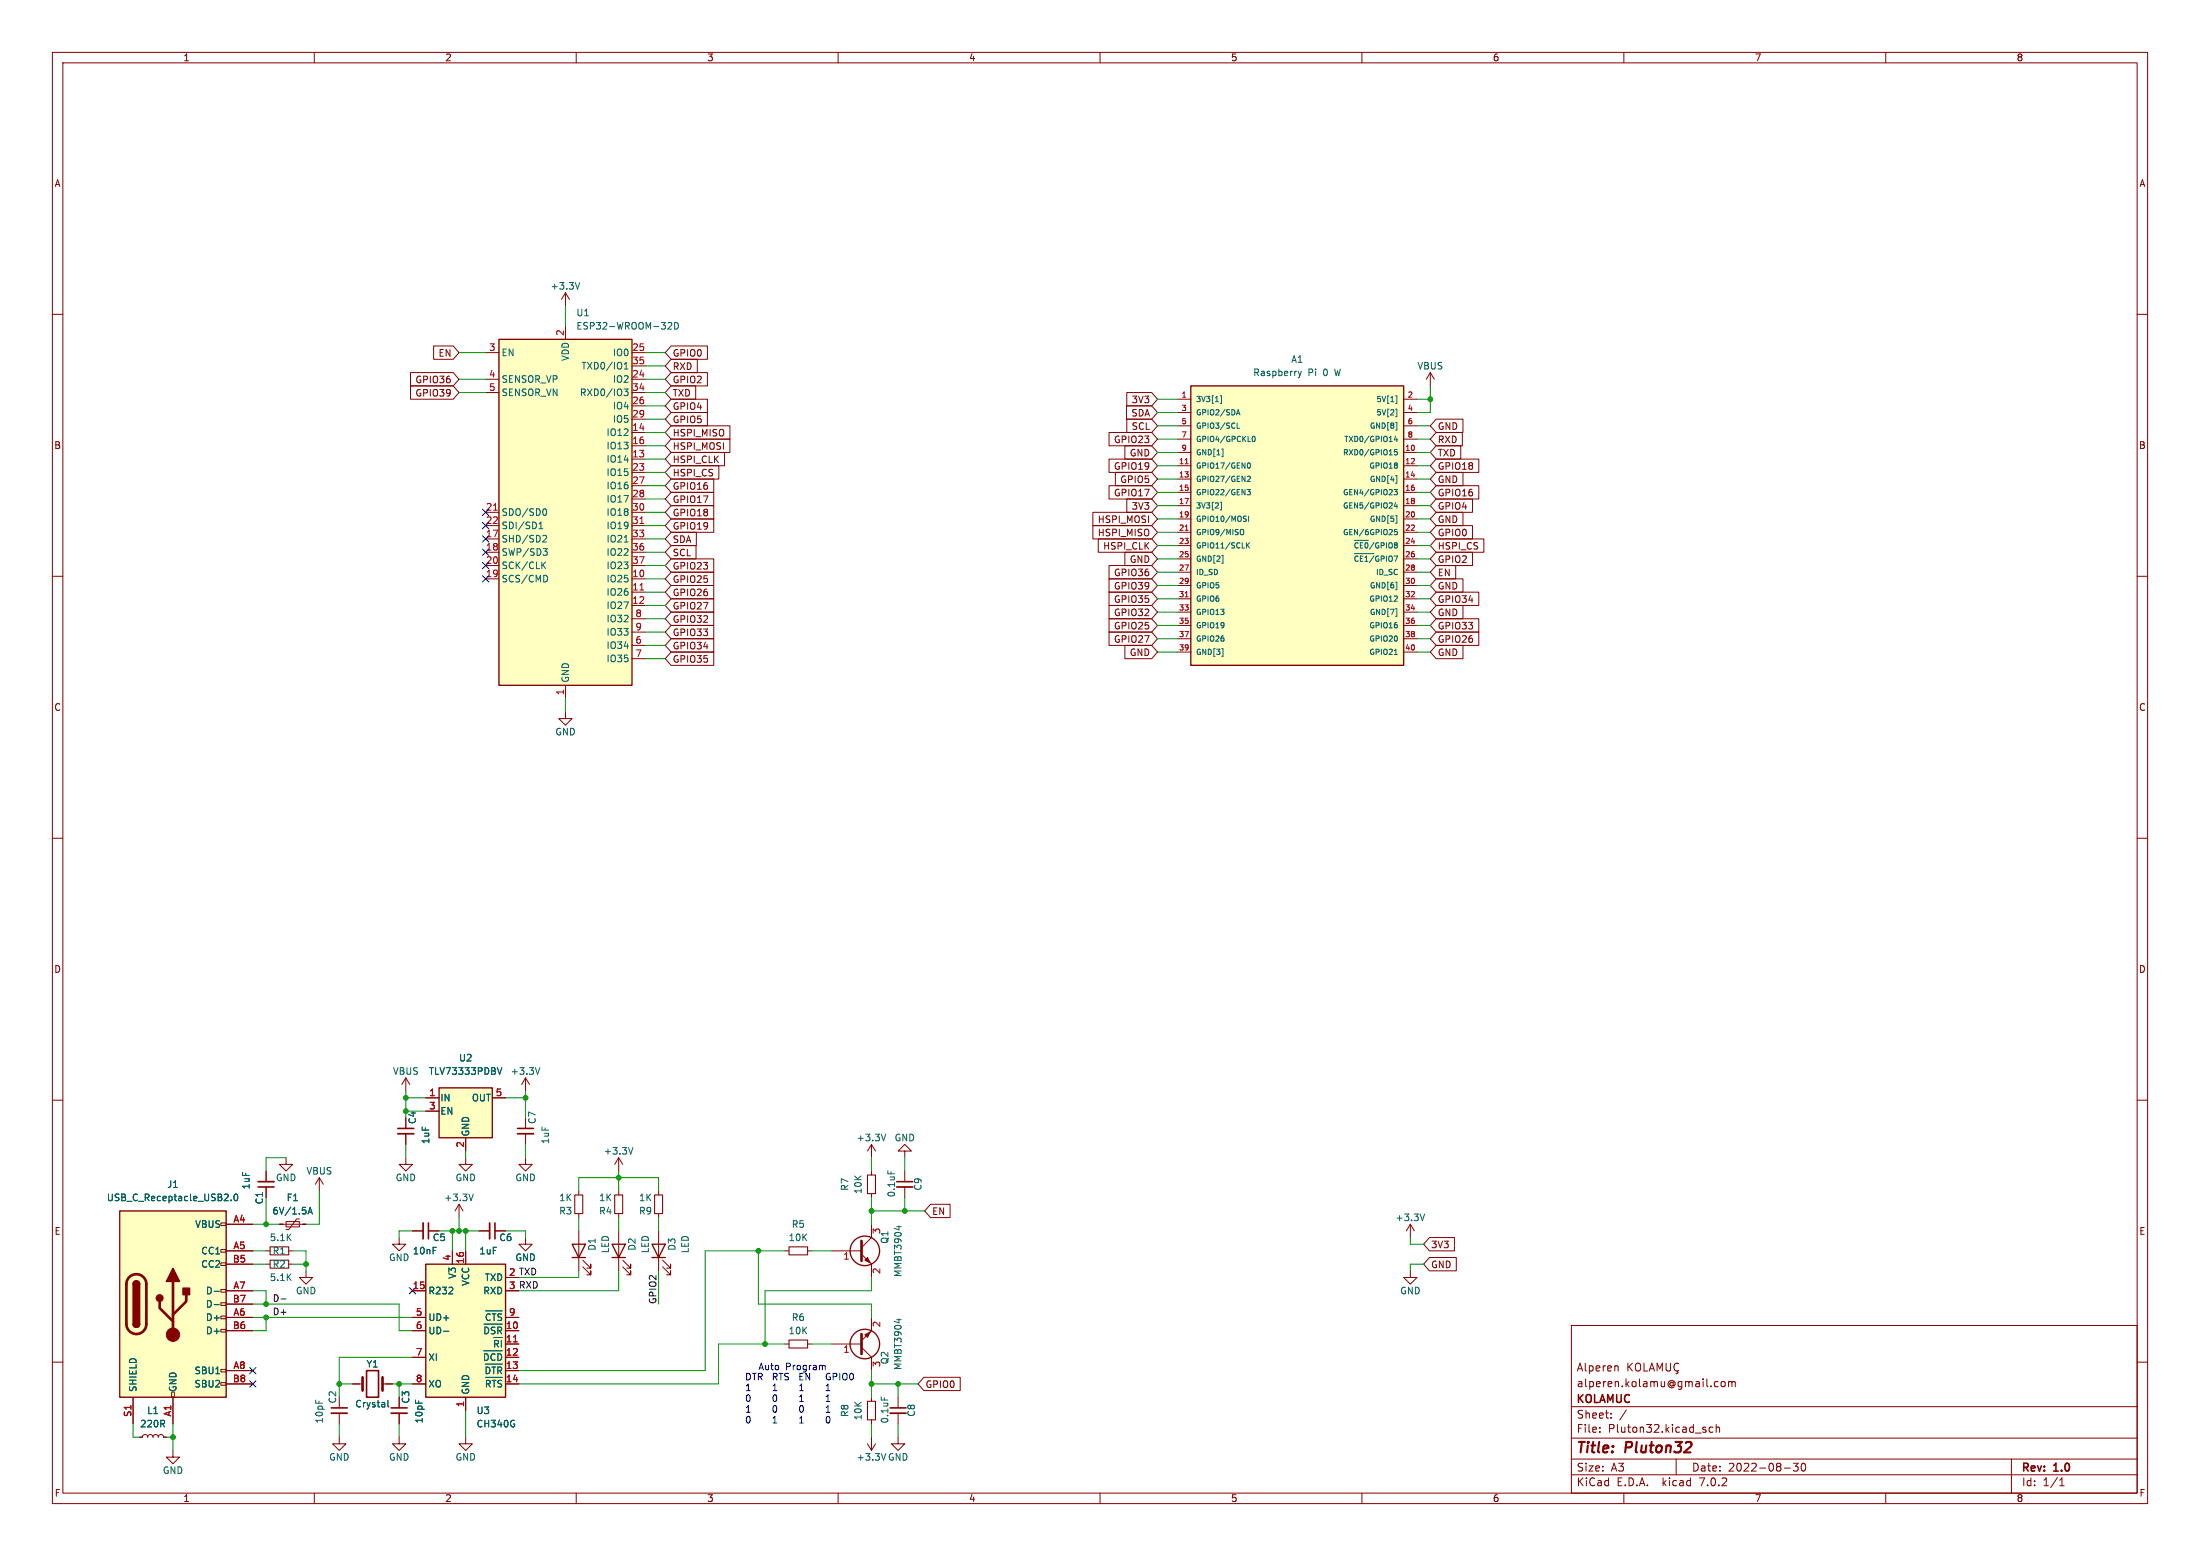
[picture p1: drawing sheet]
<svg xmlns="http://www.w3.org/2000/svg" width="420mm" height="297mm" viewBox="0 0 420 297" stroke-linecap="round" stroke-linejoin="round" font-family="sans-serif">
<g fill="none" stroke="#840000" stroke-width=".19">
<path d="M10 10h400v277h-400zM12 12h396v273h-396zM60 10v2M110 10v2M160 10v2M210 10v2M260 10v2M310 10v2M360 10v2M10 60h2M107.9 55.9l-.7 1.3M107.9 55.9v2.5"/>
<path d="M107.9 55.9l.8 1.3M408 60h2M78.4 71.1h8.1l1.1 1.3-1.1 1.3h-8.1zM78.4 73.7h8.1l1.1 1.2-1.1 1.3h-8.1zM82.8 66h3.7l1.1 1.3-1.1 1.3h-3.7zM92.7 72.4h2.5M92.7 67.3h2.5M92.7 74.9h2.5M107.9 62.2v2.6M120.6 72.4h2.6M120.6 67.3h2.6M120.6 77.5h2.6"/>
<path d="M120.6 74.9h2.6M120.6 69.9h2.6M128.1 73.7h4.7v2.5h-4.7l-1.1-1.3zM128.1 66h7v2.6h-7l-1.1-1.3zM128.1 71.1h7v2.6h-7l-1.1-1.3zM128.1 68.6h5v2.5h-5l-1.1-1.2zM128.1 76.2h7v2.5h-7l-1.1-1.2zM128.1 78.7h7v2.6h-7l-1.1-1.3zM215 77.5h4.9l1.1 1.2-1.1 1.3h-4.9zM215.1 74.9h4.8l1.1 1.3-1.1 1.3h-4.8zM224.8 76.2h2.5M224.8 78.7h2.5"/>
<path d="M268 76.2h2.5M268 78.7h2.5M273 71.1l-.7 1.3M273 71.1v2.6M273 71.1l.8 1.3M92.7 97.8h2.5M120.6 87.6h2.6M120.6 82.6h2.6M120.6 85.1h2.6M120.6 97.8h2.6M120.6 90.2h2.6M120.6 92.7h2.6"/>
<path d="M120.6 95.3h2.6M120.6 80h2.6M128.1 91.4h8.2v2.6h-8.2l-1.1-1.3zM128.1 94h8.2v2.5h-8.2l-1.1-1.2zM128.1 96.5h8.2v2.6h-8.2l-1.1-1.3zM128.1 86.4h10.2v2.5h-10.2l-1.1-1.3zM128.1 81.3h11.2v2.5h-11.2l-1.1-1.2zM128.1 83.8h11.2v2.6h-11.2l-1.1-1.3zM128.1 88.9h9.1v2.5h-9.1l-1.1-1.2zM128.1 99.1h8.2v2.5h-8.2l-1.1-1.3zM208.6 97.8h11.3l1.1 1.3-1.1 1.2h-11.3zM211.7 82.5h8.2l1.1 1.3-1.1 1.3h-8.2z"/>
<path d="M211.7 87.6h8.2l1.1 1.3-1.1 1.3h-8.2zM211.7 92.7h8.2l1.1 1.3-1.1 1.3h-8.2zM212.9 90.2h7l1.1 1.2-1.1 1.3h-7zM214.7 85.1h5.2l1.1 1.3-1.1 1.2h-5.2zM215.1 80h4.8l1.1 1.3-1.1 1.3h-4.8zM215.1 95.2h4.8l1.1 1.3-1.1 1.3h-4.8zM224.8 86.4h2.5M224.8 88.9h2.5M224.8 91.4h2.5M224.8 94h2.5M224.8 96.5h2.5M224.8 99.1h2.5"/>
<path d="M224.8 81.3h2.5M224.8 83.8h2.5M268 86.4h2.5M268 88.9h2.5M268 91.4h2.5M268 94h2.5M268 96.5h2.5M268 99.1h2.5M268 81.3h2.5M268 83.8h2.5M274.2 87.6h8.1v2.6h-8.1l-1.2-1.3zM274.2 90.2h5.1v2.5h-5.1l-1.2-1.3z"/>
<path d="M274.2 92.7h8.1v2.6h-8.1l-1.2-1.3zM274.2 97.8h5.1v2.5h-5.1l-1.2-1.2zM274.2 95.2h6.9v2.6h-6.9l-1.2-1.3zM274.2 85.1h4.7v2.5h-4.7l-1.2-1.2zM274.2 82.5h5v2.6h-5l-1.2-1.3zM274.2 80h5.1v2.6h-5.1l-1.2-1.3zM10 110h2M92.7 110.5h2.5M92.7 102.9h2.5M92.7 105.4h2.5M92.7 108h2.5M92.7 100.3h2.5"/>
<path d="M120.6 110.5h2.6M120.6 113h2.6M120.6 115.6h2.6M120.6 102.9h2.6M120.6 105.4h2.6M120.6 108h2.6M120.6 100.3h2.6M120.6 118.1h2.6M128.1 101.6h4.8v2.5h-4.8l-1.1-1.2zM128.1 116.8h8.2v2.6h-8.2l-1.1-1.3zM128.1 114.3h8.2v2.5h-8.2l-1.1-1.2zM128.1 104.1h4.8v2.6h-4.8l-1.1-1.3z"/>
<path d="M128.1 109.2h8.2v2.6h-8.2l-1.1-1.3zM128.1 106.7h8.2v2.5h-8.2l-1.1-1.2zM128.1 111.8h8.2v2.5h-8.2l-1.1-1.3zM128.1 119.4h8.2v2.5h-8.2l-1.1-1.2zM208.6 100.3h11.3l1.1 1.3-1.1 1.3h-11.3zM209.7 102.9h10.2l1.1 1.2-1.1 1.3h-10.2zM211.7 110.5h8.2l1.1 1.3-1.1 1.2h-8.2zM211.7 107.9h8.2l1.1 1.3-1.1 1.3h-8.2zM211.7 113h8.2l1.1 1.3-1.1 1.3h-8.2zM211.7 115.6h8.2l1.1 1.2-1.1 1.3h-8.2zM211.7 118.1h8.2l1.1 1.3-1.1 1.3h-8.2zM214.7 105.4h5.2l1.1 1.3-1.1 1.3h-5.2z"/>
<path d="M224.8 101.6h2.5M224.8 104.1h2.5M224.8 106.7h2.5M224.8 109.2h2.5M224.8 111.8h2.5M224.8 114.3h2.5M224.8 116.8h2.5M224.8 119.4h2.5M268 101.6h2.5M268 104.1h2.5M268 106.7h2.5M268 109.2h2.5"/>
<path d="M268 111.8h2.5M268 114.3h2.5M268 116.8h2.5M268 119.4h2.5M274.2 110.5h5.1v2.5h-5.1l-1.2-1.2zM274.2 115.6h5.1v2.5h-5.1l-1.2-1.3zM274.2 113h8.1v2.6h-8.1l-1.2-1.3zM274.2 118.1h8.1v2.6h-8.1l-1.2-1.3zM274.2 107.9h3.7v2.6h-3.7l-1.2-1.3zM274.2 105.4h6.9v2.6h-6.9l-1.2-1.3zM274.2 102.9h9.1v2.5h-9.1l-1.2-1.3zM274.2 100.3h6.9v2.6h-6.9l-1.2-1.3z"/>
<path d="M408 110h2M107.9 135.9v1.3h1.3l-1.3 1.2-1.2-1.2h1.2M107.9 130.8v2.6M120.6 123.2h2.6M120.6 125.7h2.6M120.6 120.7h2.6M128.1 124.5h8.2v2.5h-8.2l-1.1-1.3zM128.1 121.9h8.2v2.6h-8.2l-1.1-1.3zM211.7 120.6h8.2l1.1 1.3-1.1 1.3h-8.2zM214.7 123.2h5.2l1.1 1.3-1.1 1.2h-5.2zM224.8 121.9h2.5M224.8 124.5h2.5"/>
<path d="M268 121.9h2.5M268 124.5h2.5M274.2 120.6h8.1v2.6h-8.1l-1.2-1.3zM274.2 123.2h5.1v2.5h-5.1l-1.2-1.2zM10 160h2M408 160h2M10 210h2M77.5 205.7l-.8 1.3M77.5 205.7v2.6M77.5 213.4v2M77.5 216.4v2M77.5 205.7l.7 1.3"/>
<path d="M81.3 209.6h2.5M81.3 212.1h2.5M88.9 217.2v2.5M94 209.6h2.5M100.3 205.7v2.6M100.3 213.4v2M100.3 216.4v2M100.3 205.7l-.7 1.3M100.3 205.7l.8 1.3M166.4 218.4v2.6M166.4 218.4l-.8 1.3M166.4 218.4l.7 1.3"/>
<path d="M172.7 219.7h1.3l-1.3-1.3-1.3 1.3h1.3v1.3M408 210h2M42.2 238.5h1v.5h-1zM42.2 233.4h1v.5h-1zM43.2 238.8h5.1M43.2 233.7h5.1M50.8 238.8h.8M50.8 223.5v2.1M50.8 226.6v2M53.3 233.7h5.1M54.6 233.2h2.5v1h-2.5zM54.6 221v1.2h-1.3l1.3 1.3 1.3-1.3h-1.3"/>
<path d="M55.1 238.8h.8M57.1 232.7h-.5l-1.5 2h-.5M61 224.8l-.8 1.3M61 224.8v2.5M61 224.8l.7 1.3M76.2 236.2v1.3h-1.3l1.3 1.3 1.3-1.3h-1.3M77.5 221v1.2h-1.3l1.3 1.3 1.2-1.3h-1.2M78.7 234.9h2.1M81.8 234.9h2M86.4 238.8v2.5M87.6 229.9l-.7 1.2M87.6 229.9v2.5"/>
<path d="M87.6 229.9l.8 1.2M88.9 221v1.2h-1.3l1.3 1.3 1.3-1.3h-1.3M88.9 238.8v2.5M91.4 234.9h2.1M94.5 234.9h2M100.3 236.2v1.3h-1.2l1.2 1.3 1.3-1.3h-1.3M100.3 221v1.2h-1.2l1.2 1.3 1.3-1.3h-1.3M110.5 227.3v.8M110.5 231.6v.8M110.5 234.9v7.7M118.1 221v2.5M118.1 227.3v.8"/>
<path d="M118.1 231.6v.8M118.1 234.9v7.7M118.1 221l-.8 1.2M118.1 221l.8 1.2M125.7 227.3v.8M125.7 231.6v.8M125.7 234.9v7.7M149.9 238.8h.7M154.2 238.8h.7M158.7 238.8h5.8M164.5 239.4l1.9 1.9v2.5M166.4 223.5v.8"/>
<path d="M166.4 227.8v.8M166.4 233.7v2.5l-1.9 1.9M172.7 223.5v2.1M172.7 226.6v2M177.6 229.9h3.8v2.5h-3.8l-1.1-1.3zM269.2 233.7l-.7 1.2M269.2 233.7v2.5M269.2 233.7l.8 1.2M272.9 236.2h4.8v2.6h-4.8l-1.1-1.3zM10 260h2M42.2 253.7h1v.6h-1zM42.2 251.2h1v.5h-1z"/>
<path d="M42.2 248.7h1v.5h-1zM42.2 246.1h1v.5h-1zM42.2 241h1v.6h-1zM43.2 254h5.1M43.2 246.4h5.1M43.2 251.5h5.1M43.2 241.3h5.1M43.2 248.9h5.1M50.8 241.3h.8M55.1 241.3h.8M58.4 242.6v1.2h-1.3l1.3 1.3 1.3-1.3h-1.3M78.7 254h2.6"/>
<path d="M78.7 259.1h2.6M78.7 246.4h2.6M78.7 251.5h2.6M96.5 254h2.6M96.5 256.5h2.6M96.5 259.1h2.6M96.5 246.4h2.6M96.5 243.8h2.6M96.5 251.5h2.6M111.3 241.8l1.5 1.5v-.7v.7h-.8M111.3 240.5l1.5 1.6v-.8v.8h-.8M118.9 241.8l1.5 1.5v-.7v.7h-.8"/>
<path d="M118.9 240.5l1.5 1.6v-.8v.8h-.8M126.5 241.8l1.5 1.5v-.7v.7h-.7M126.5 240.5l1.5 1.6v-.8v.8h-.7M149.9 256.5h.7M154.2 256.5h.7M158.7 256.5h5.8M164.5 257.2l1.9 1.9v2.5M166.4 251.5v2.5l-1.9 1.9M269.2 242.6v1.2h1.3l-1.3 1.3-1.2-1.3h1.2M272.9 240h5.1v2.6h-5.1l-1.1-1.3zM300 253h108v32h-108zM408 260h2"/>
<path d="M25.4 266.7v5.1M26.7 274.3h.5l.1-.3 .4-.2 .4 .2 .1 .3 .1-.3 .4-.2 .4 .2 .1 .3 .2-.3 .3-.2 .4 .2 .1 .3 .2-.3 .3-.2 .4 .2 .1 .3h.5M32.8 265.7h.5v1h-.5zM33 276.9v1.2h-1.3l1.3 1.3 1.3-1.3h-1.3M33 266.7v5.1M42.2 263.9h1v.5h-1zM42.2 261.4h1v.5h-1zM43.2 261.6h5.1M43.2 264.2h5.1M64.8 274.3v1.3h-1.3l1.3 1.3 1.2-1.3h-1.2M64.8 266.7v2M64.8 269.7v2.1"/>
<path d="M67.3 264.2h1.9M73 264.2h1.9M76.2 274.3v1.3h-1.3l1.3 1.3 1.3-1.3h-1.3M76.2 266.7v2M76.2 269.7v2.1M78.7 264.2h2.6M88.9 274.3v1.3h-1.3l1.3 1.3 1.3-1.3h-1.3M88.9 266.7v2.5M96.5 261.6h2.6M96.5 264.2h2.6M165.6 275.6l.8 1.3M166.4 266.7v.8"/>
<path d="M166.4 271v.8M166.4 274.3v2.6M167.1 275.6l-.7 1.3M171.4 274.3v1.3h1.3l-1.3 1.3-1.2-1.3h1.2M171.4 266.7v2M171.4 269.7v2.1M176.4 262.9h6.9v2.5h-6.9l-1.1-1.2zM300 278.5h108M300 274.5h108M300 268.5h108M305.4 273.3v.1M305.4 272.5v.1"/>
<path d="M307.6 270.6v.1M307.6 269.8v.1M308.7 260.7l.2 .2v.8M310.5 269.1l-1.3 2M310.8 260.2v1.5M311 260.8l.6 .9M311.6 260.2l-.8 .9M312.4 260.3a.5 .5 0 0 1 .5-.1 .5 .5 0 0 1 .3 .5v.5a.5 .5 0 0 1-.5 .5 .5 .5 0 0 1-.5-.5v-.5zM313.8 260.2v1.5h.8M314.8 261.7l.5-1.5 .5 1.5M315 261.3h.7M316.3 261.7v-1.5l.5 1.1 .5-1.1v1.5"/>
<path d="M318.1 260.2v1.2l.2 .3h.3l.3-.3v-1.2M320 278.5v3M320.1 261.8l.2 .2v.1l-.4 .1M320.5 260.3a.6 .6 0 0 0-.8 0 .6 .6 0 0 0-.1 .8 .56 .56 0 0 0 .3 .5 .56 .56 0 0 0 .6 0M327 272.5l-.4-.1-.3 .3 .1 .6h.6M327.4 264.6h.6M327.4 263.8h.6M327.6 272.5l.2-.1 .4 .1 .1 .9M327.6 271.9v1.5M328.6 263.8l.2-.1 .5 .1v.6l-.1 .2-.4 .1-.2-.1zM330 263.8l.4-.1 .2 .2M330 263.7v1"/>
<path d="M330.6 263.9l.2-.2 .4 .1 .1 .9M330.6 263.9v.8M342.3 279.3h1l-.5 .6 .4 .1v.7l-.2 .1-.7-.1M344.1 279.4l.1-.1a.8 .8 0 0 1 .5 .7 .8 .8 0 0 1-.5 .8 1 1 0 0 1-.1-1.4zM384 278.5v6.5M60 285v2M110 285v2M160 285v2M210 285v2M260 285v2M300 281.5h108M310 285v2"/>
<path d="M340.6 280.2h1.2M360 285v2M393.2 283.6h.9M393.2 282.5l.4-.4v1.5"/>
</g>
<g fill="#ffffc2" stroke="#ffffc2" stroke-width=".19">
<path d="M81.3 241.3h15.2v25.4h-15.2z"/>
<path d="M83.8 207.6h10.2v9.6h-10.2z"/>
<path d="M227.3 73.7h40.7v53.3h-40.7z"/>
<path d="M95.2 64.8h25.4v66h-25.4z"/>
<path d="M22.9 231.1h20.3v35.6h-20.3z"/>
</g>
<g fill="none" stroke="#840000" stroke-width=".25">
<path d="M95.2 64.8h25.4v66h-25.4zM227.3 73.7h40.7v53.3h-40.7zM83.8 207.6h10.2v9.6h-10.2zM22.9 231.1h20.3v35.6h-20.3zM109.2 237.5h2.6l-1.3 2.5zM116.8 237.5h2.6l-1.3 2.5zM124.5 237.5h2.5l-1.3 2.5zM25.4 252.7a.64 .64 0 0 0 .6 .7 .64 .64 0 0 0 .7-.7M25.4 245.1a.64 .64 0 0 1 .6-.6 .64 .64 0 0 1 .7 .6M81.3 241.3h15.2v25.4h-15.2zM109.2 240h2.6M116.8 240h2.6"/>
<path d="M124.5 240h2.5"/>
<circle cx="165.1" cy="238.8" r="2.82"/>
<circle cx="165.1" cy="256.5" r="2.82"/>
</g>
<g fill="none" stroke="#006464" stroke-width=".19">
<path d="M110.7 53.9l-.5 1.3M119.1 74.2h.8l-.4 .5 .3 .2v.5l-.1 .1h-.5M119.2 70.4h.7M119.2 69.5l.3-.3v1.2M127.6 61.6l.4-.1 .2 .4-.7 .9h.7M128.8 61.5a.64 .64 0 0 1 .7 .7 .64 .64 0 0 1-.7 .6zM232.9 75.6h.3v1.4h-.3M236.1 78.9h.5M236.4 78.2l.3 1M247.8 70.9l.3 .8M248.1 71.7l-.3 .4M248.4 70.9l-.3 .8"/>
<path d="M266.4 75.6h.3v1.4h-.3M266.4 78.1h.3v1.4h-.3M104 97.1a.79 .79 0 0 1 0 1.3M232.9 95.9h.3v1.4h-.3M233.2 85.7h.3v1.5h-.3M236.2 81.7h.5M237.8 98.5l.1 .1M237.8 99.1l.1 .1-.1 .3M238.1 93.4h.6l-.3 .4 .3 .1v.5h-.6M238.1 88.7l.3-.3a.54 .54 0 0 1 .3 .5 .54 .54 0 0 1-.3 .5l-.3-.4M238.1 91l.4-.1 .2 .3-.6 .7h.6M238.4 98.5v1"/>
<path d="M239.1 83.5l.2-.2a.54 .54 0 0 1 .3 .5 .54 .54 0 0 1-.3 .5l-.2-.2M266.1 93.4h.7l-.4 .4 .3 .1v.5h-.1h-.5M266.4 90.8h.3v1.4h-.3M266.4 80.6h.3v1.5h-.3M266.4 98.4h.3v1.5h-.3M266.4 95.9l-.2 .8h.6M266.4 83.2l-.2 .8h.6M266.7 83.6v.7M266.7 96.3v.7M266.7 85.8h-.5v.5l.5-.1v.5l-.1 .1-.4-.1M102.9 100.9h.7M102.9 100l.4-.4v1.3"/>
<path d="M103.6 107.8l.6 .7M103.7 104.7h.8l-.5 .5M103.8 102.2h.4l.1 .4-.7 .9h.7M104.2 107.3l-.8 .7M104.2 105.2l.3 .3v.3l-.3 .2M104.4 110l.1 .4-.1 .5M119.2 103.5h.7M233.2 106h.3v1.5h-.3M237 101.1h.3l.1 .3v.5l-.4 .2M238.1 104l.5 .6M238.6 103.6l-.6 .6M258.5 103.1h2.7"/>
<path d="M258.5 105.7h3.8M259.3 103.7l-.3-.1-.3 .2M259.3 106.2l-.3-.1-.3 .3M260.2 103.6h-.5v1M260.2 106.1h-.5v1M260.6 104l.2-.4 .3 .1v.3M260.7 106.4l.2-.3v1M262.3 103.5l-.9 1.4M262.3 106.1l-.9 1.3M263.2 103.6h-.4l-.2 .2M263.2 106.2h-.4l-.2 .2M264.2 103.9l-.1-.3h-.4v1"/>
<path d="M264.2 106.5l-.1-.3-.4-.1v1M264.7 103.6v1M264.7 106.1v1M265.1 103.9l.3-.3h.2l.2 .3M265.1 106.5l.3-.4 .2 .1 .2 .3M266.1 106.1h.7l-.4 1M266.2 103.8l.2-.2h.3l.1 .2M266.4 111.1h.3v1.5h-.3M266.4 116.2h.3v1.4h-.3M266.7 101.1h-.5v.4h.5v.5l-.1 .1-.4-.1M233.2 123.8h.3v1.5h-.3M266.2 124.9h.6"/>
<path d="M95.8 203.8l-.4 1.3M103.1 203.8l-.5 1.3M120.8 219l-.4 1.3M169.1 216.5l-.4 1.3M44.1 229.1v.1M44.8 228l.2-.1a.68 .68 0 0 1 .4 .7 .68 .68 0 0 1-.4 .6l-.3-.5zM58.8 231.7l.4-1.2 .4 1.2M58.9 231.4h.6M90.4 227.9l-.5 1.3M169.5 223.4v.7M171.6 234v.8M272 231.7l-.5 1.3"/>
<path d="M40.9 246.5h1M40.9 249h1M84.7 254.1h1M92.3 257.8h3.6M92.4 252.7h3.5M92.6 253.3v1.3M92.7 250.2h3.2M93.2 258.7l-.2-.2-.5-.1v1.3M93.6 250.9l-.4-.1-.3 .3M94 250.8h.7M94.3 250.8v1.2M94.4 255.9v1.2"/>
<path d="M95 253.3v1.3M95 258.4v1.3M95.7 255.9v1.2M95.8 250.8h-.5l-.3 .2M171.6 251.7v.8M41.2 262.2h.7M74.1 267.3v1.1l.1 .2M92.6 260.4h3.3M92.7 262.9h3.2M92.8 260.9v1.3M92.9 263.5v1.2M94.3 260.9v1.3"/>
<path d="M94.3 263.5v1.2M95 260.9v1.3M168.2 266.6v.6M169.1 277.4l-.4 1.3"/>
</g>
<path d="M94.2 97.4h.7M122.2 99.9h.7M226.3 88.5h.5M122.2 112.6h.7M226.3 101.2h.5M226.3 113.9h.5M98 256.1h.8" fill="none" stroke="#a90000" stroke-width=".19"/>
<path d="M75.9 216.4h3.1M98.8 216.4h3.1M49.3 225.6h3M80.8 233.4v3.1M93.5 233.4v3.1M171.2 226.6h3M63.2 269.7h3.1M74.7 269.7h3M169.9 269.7h3.1" fill="none" stroke="#840000" stroke-width=".33"/>
<path d="M75.9 215.4h3.1M98.8 215.4h3.1M49.3 226.6h3M81.8 233.4v3.1M94.5 233.4v3.1M171.2 225.6h3M63.2 268.7h3.1M70 261.6h2.3v5.1h-2.3zM74.7 268.7h3M169.9 268.7h3.1" fill="none" stroke="#840000" stroke-width=".3"/>
<path d="M51.6 238h3.5v1.5h-3.5zM109.7 228.1h1.6v3.5h-1.6zM117.3 228.1h1.6v3.5h-1.6zM125 228.1h1.5v3.5h-1.5zM150.6 238h3.6v1.5h-3.6zM165.6 224.3h1.5v3.5h-1.5zM51.6 240.5h3.5v1.6h-3.5zM150.6 255.8h3.6v1.5h-3.6zM165.6 267.5h1.5v3.5h-1.5z" fill="none" stroke="#840000" stroke-width=".2"/>
<path d="M164.5 236.9v3.8M24.7 243.8a1.91 1.91 0 0 1 2.1-.4 1.91 1.91 0 0 1 1.1 1.7v7.6a1.91 1.91 0 0 1-1.9 1.9 1.91 1.91 0 0 1-1.9-1.9v-7.8l.2-.6zM30.5 248.4v1.3l2.5 2.5M33 244.6v10.2M35.6 247.1v1.3l-2.6 2.6M164.5 254.6v3.8M69.2 262.9v2.5M73 262.9v2.5" fill="none" stroke="#840000" stroke-width=".51"/>
<g fill="#840000" stroke="#840000" stroke-width=".19">
<path d="M165.1 254.8l1-.5-.5 1z"/>
<path d="M165.1 240.5l.5-.5 .5 1z"/>
<circle cx="33" cy="254.8" r="1.27"/>
</g>
<g fill="#840000" stroke="#840000" stroke-width=".25">
<path d="M25.4 252.7h1.3a.64 .64 0 0 1-.7 .7 .64 .64 0 0 1-.6-.7z"/>
<path d="M25.4 245.1h1.3v7.6h-1.3z"/>
<path d="M25.6 244.7a.64 .64 0 0 1 .7-.2 .64 .64 0 0 1 .4 .6h-1.3z"/>
<path d="M33 242.1l1.3 2.5h-2.6z"/>
<path d="M34.9 245.9h1.3v1.2h-1.3z"/>
<circle cx="30.5" cy="247.8" r=".63"/>
</g>
<path d="M53.6 247.9h1" fill="none" stroke="#0f0f0f" stroke-width=".19"/>
<path d="M157.2 260.6l.3 .2v.7" fill="none" stroke="#0000c2" stroke-width=".19"/>
<g fill="none" stroke="#009600" stroke-width=".19">
<path d="M107.9 58.4v3.8M87.6 67.3h5.1M87.6 72.4h5.1M87.6 74.9h5.1M123.2 67.3h3.8M123.2 72.4h3.8M123.2 69.9h3.8M123.2 74.9h3.8M123.2 77.5h3.8M221 76.2h3.8M221 78.7h3.8M270.5 76.2h2.5"/>
<path d="M273 73.7v5h-2.5M123.2 90.2h3.8M123.2 97.8h3.8M123.2 82.6h3.8M123.2 80h3.8M123.2 85.1h3.8M123.2 87.6h3.8M123.2 95.3h3.8M123.2 92.7h3.8M221 96.5h3.8M221 99.1h3.8M221 86.4h3.8"/>
<path d="M221 94h3.8M221 91.4h3.8M221 88.9h3.8M221 81.3h3.8M221 83.8h3.8M270.5 96.5h2.5M270.5 99.1h2.5M270.5 86.4h2.5M270.5 94h2.5M270.5 91.4h2.5M270.5 88.9h2.5M270.5 81.3h2.5"/>
<path d="M270.5 83.8h2.5M123.2 115.6h3.8M123.2 108h3.8M123.2 100.3h3.8M123.2 102.9h3.8M123.2 118.1h3.8M123.2 113h3.8M123.2 110.5h3.8M123.2 105.4h3.8M221 116.8h3.8M221 119.4h3.8M221 111.8h3.8"/>
<path d="M221 114.3h3.8M221 109.2h3.8M221 106.7h3.8M221 104.1h3.8M221 101.6h3.8M270.5 116.8h2.5M270.5 119.4h2.5M270.5 111.8h2.5M270.5 114.3h2.5M270.5 109.2h2.5M270.5 106.7h2.5M270.5 104.1h2.5"/>
<path d="M270.5 101.6h2.5M107.9 133.4v2.5M123.2 125.7h3.8M123.2 123.2h3.8M123.2 120.7h3.8M221 124.5h3.8M221 121.9h3.8M270.5 124.5h2.5M270.5 121.9h2.5M77.5 208.3v5.1M77.5 218.4v2.6M77.5 209.6h3.8"/>
<path d="M77.5 212.1h3.8M88.9 219.7v1.3M96.5 209.6h3.8M100.3 208.3v5.1M100.3 218.4v2.6M48.3 238.8h2.5M48.3 233.7h5M50.8 228.6v5.1M54.6 221h-3.8v2.5M55.9 238.8h2.5v3.8M61 227.3v6.4h-2.6M78.7 234.9h-2.5v1.3"/>
<path d="M83.8 234.9h7.6M86.4 234.9v3.9M87.6 232.4v2.5M88.9 234.9v3.9M96.5 234.9h3.8v1.3M110.5 227.3v-2.5h15.2v2.5M110.5 232.4v2.5M118.1 223.5v3.8M118.1 232.4v2.5M125.7 232.4v2.5M144.8 238.8v10.1h21.6v2.6M149.9 238.8h-15.3v22.8h-35.5"/>
<path d="M154.9 238.8h3.8M166.4 221v2.5M166.4 228.6v5.1M166.4 231.1h10.1M172.7 221v2.5M172.7 228.6v2.5M269.2 236.2v1.3h2.6M48.3 246.4h2.5v2.5M48.3 248.9h27.9v5.1h2.5M48.3 251.5h30.4M48.3 241.3h2.5M50.8 251.5v2.5h-2.5"/>
<path d="M55.9 241.3h2.5M78.7 259.1h-13.9v7.6M110.5 242.6v1.2h-11.4M118.1 242.6v3.8h-19M125.7 242.6v6.3M149.9 256.5h-12.7v7.7h-38.1M154.9 256.5h3.8M166.4 243.8v2.6h-20.4v10.1M271.8 241.3h-2.6v1.3M25.4 271.8v2.5h1.3M31.7 274.3h1.3M33 271.8v5.1"/>
<path d="M64.8 264.2h2.5M64.8 271.8v2.5M74.9 264.2h3.8M76.2 264.2v2.5M76.2 271.8v2.5M88.9 269.2v5.1M166.4 261.6v5.1M166.4 271.8v2.5M166.4 264.2h8.9M171.4 264.2v2.5M171.4 271.8v2.5"/>
</g>
<g fill="none" stroke="#000084" stroke-width=".19">
<path d="M92.1 97.2l1.2 1.2M92.1 99.7l1.2 1.2M93.3 97.2l-1.2 1.2M93.3 99.7l-1.2 1.2M92.1 102.3l1.2 1.2M92.1 104.8l1.2 1.2M92.1 107.3l1.2 1.3M92.1 109.9l1.2 1.2M93.3 102.3l-1.2 1.2M93.3 104.8l-1.2 1.2M93.3 107.3l-1.2 1.3M93.3 109.9l-1.2 1.2"/>
<path d="M78.1 245.8l1.2 1.2M79.3 245.8l-1.2 1.2M47.7 261l1.2 1.2M47.7 263.6l1.2 1.2M48.9 261l-1.2 1.2M48.9 263.6l-1.2 1.2"/>
</g>
<g fill="#009600" stroke="#009600" stroke-width=".19">
<circle cx="166.4" cy="264.2" r=".46"/>
<circle cx="171.4" cy="264.2" r=".46"/>
<circle cx="166.4" cy="231.1" r=".46"/>
<circle cx="50.8" cy="251.5" r=".46"/>
<circle cx="50.8" cy="248.9" r=".46"/>
<circle cx="76.2" cy="264.2" r=".46"/>
<circle cx="33" cy="274.3" r=".46"/>
<circle cx="64.8" cy="264.2" r=".46"/>
<circle cx="88.9" cy="234.9" r=".46"/>
<circle cx="77.5" cy="209.6" r=".46"/>
<circle cx="77.5" cy="212.1" r=".46"/>
<circle cx="100.3" cy="209.6" r=".46"/>
<circle cx="87.6" cy="234.9" r=".46"/>
<circle cx="86.4" cy="234.9" r=".46"/>
<circle cx="50.8" cy="233.7" r=".46"/>
<circle cx="58.4" cy="241.3" r=".46"/>
<circle cx="118.1" cy="224.8" r=".46"/>
<circle cx="146" cy="256.5" r=".46"/>
<circle cx="144.8" cy="238.8" r=".46"/>
<circle cx="172.7" cy="231.1" r=".46"/>
<circle cx="273" cy="76.2" r=".46"/>
</g>
<g font-size="2.8" fill="#840000">
<text x="301" y="277.8">Title:</text>
<text x="310.4" y="277.8">Pluton32</text>
</g>
<g font-size="2.1" fill="#840000">
<text x="301" y="261.9">Alperen</text>
<text x="301" y="268.1">KOLAMUC</text>
<text x="301" y="264.9">alperen.kolamu@gmail.com</text>
<text x="301" y="273.6">File:</text>
<text x="301" y="270.9">Sheet:</text>
<text x="307" y="273.6">Pluton32.kicad_sch</text>
<text x="301" y="281">Size:</text>
<text x="307.6" y="281">A3</text>
<text x="323" y="281">Date:</text>
<text x="329.9" y="281">2022-08-30</text>
<text x="386" y="281.2">Rev:</text>
<text x="392.2" y="281.2">1.0</text>
<text x="301" y="283.8">KiCad</text>
<text x="308.6" y="283.8">E.D.A.</text>
<text x="317.4" y="283.8">kicad</text>
<text x="324.5" y="283.8">7.0.2</text>
<text x="386" y="283.8">Id:</text>
<text x="390" y="283.8">1/1</text>
</g>
<g font-size="1.8" fill="#840000">
<text x="35" y="11.8">1</text>
<text x="85" y="11.8">2</text>
<text x="135" y="11.8">3</text>
<text x="185" y="11.8">4</text>
<text x="235" y="11.8">5</text>
<text x="285" y="11.8">6</text>
<text x="335" y="11.8">7</text>
<text x="385" y="11.8">8</text>
<text x="10.4" y="35.8">A</text>
<text x="408.4" y="35.8">A</text>
<text x="83.6" y="68.2">EN</text>
<text x="128.4" y="68.2">GPIO0</text>
<text x="128.4" y="70.8">RXD</text>
<text x="79.2" y="73.3">GPIO36</text>
<text x="79.2" y="75.8">GPIO39</text>
<text x="128.4" y="75.8">TXD</text>
<text x="128.4" y="73.3">GPIO2</text>
<text x="215.9" y="77.1">3V3</text>
<text x="128.4" y="78.4">GPIO4</text>
<text x="128.4" y="83.5">HSPI_MISO</text>
<text x="128.4" y="80.9">GPIO5</text>
<text x="215.9" y="79.7">SDA</text>
<text x="215.9" y="82.2">SCL</text>
<text x="274.5" y="82.2">GND</text>
<text x="10.3" y="85.8">B</text>
<text x="128.4" y="88.5">HSPI_CLK</text>
<text x="128.4" y="86">HSPI_MOSI</text>
<text x="212.5" y="84.7">GPIO23</text>
<text x="212.5" y="89.8">GPIO19</text>
<text x="215.6" y="87.3">GND</text>
<text x="274.5" y="89.8">GPIO18</text>
<text x="274.5" y="87.3">TXD</text>
<text x="274.5" y="84.7">RXD</text>
<text x="408.3" y="85.8">B</text>
<text x="128.4" y="93.6">GPIO16</text>
<text x="128.4" y="91.1">HSPI_CS</text>
<text x="212.5" y="94.9">GPIO17</text>
<text x="213.7" y="92.4">GPIO5</text>
<text x="274.5" y="92.4">GND</text>
<text x="274.5" y="94.9">GPIO16</text>
<text x="128.4" y="96.2">GPIO17</text>
<text x="128.4" y="98.7">GPIO18</text>
<text x="128.4" y="101.2">GPIO19</text>
<text x="209.4" y="100">HSPI_MOSI</text>
<text x="215.9" y="97.4">3V3</text>
<text x="274.5" y="100">GND</text>
<text x="274.5" y="97.4">GPIO4</text>
<text x="128.4" y="103.8">SDA</text>
<text x="128.4" y="106.3">SCL</text>
<text x="209.4" y="102.5">HSPI_MISO</text>
<text x="210.5" y="105.1">HSPI_CLK</text>
<text x="215.6" y="107.6">GND</text>
<text x="274.5" y="107.6">GPIO2</text>
<text x="274.5" y="105.1">HSPI_CS</text>
<text x="274.5" y="102.5">GPIO0</text>
<text x="128.4" y="111.4">GPIO25</text>
<text x="128.4" y="108.9">GPIO23</text>
<text x="128.4" y="113.9">GPIO26</text>
<text x="212.5" y="112.7">GPIO39</text>
<text x="212.5" y="110.1">GPIO36</text>
<text x="274.5" y="112.7">GND</text>
<text x="274.5" y="110.1">EN</text>
<text x="128.4" y="119">GPIO32</text>
<text x="128.4" y="116.5">GPIO27</text>
<text x="212.5" y="115.2">GPIO35</text>
<text x="212.5" y="117.8">GPIO32</text>
<text x="274.5" y="117.8">GND</text>
<text x="274.5" y="115.2">GPIO34</text>
<text x="128.4" y="124.1">GPIO34</text>
<text x="128.4" y="121.6">GPIO33</text>
<text x="212.5" y="122.8">GPIO27</text>
<text x="212.5" y="120.3">GPIO25</text>
<text x="215.6" y="125.4">GND</text>
<text x="274.5" y="120.3">GPIO33</text>
<text x="274.5" y="122.8">GPIO26</text>
<text x="274.5" y="125.4">GND</text>
<text x="128.4" y="126.6">GPIO35</text>
<text x="10.3" y="135.8">C</text>
<text x="408.3" y="135.8">C</text>
<text x="10.3" y="185.8">D</text>
<text x="408.3" y="185.8">D</text>
<text x="178" y="232.1">EN</text>
<text x="10.4" y="235.8">E</text>
<text x="273.2" y="238.4">3V3</text>
<text x="408.3" y="235.8">E</text>
<text x="273.2" y="242.2">GND</text>
<text x="176.7" y="265.1">GPIO0</text>
<text x="10.4" y="285.8">F</text>
<text x="35" y="286.8">1</text>
<text x="85" y="286.8">2</text>
<text x="135" y="286.8">3</text>
<text x="185" y="286.8">4</text>
<text x="235" y="286.8">5</text>
<text x="285" y="286.8">6</text>
<text x="335" y="286.8">7</text>
<text x="385" y="286.8">8</text>
<text x="408.4" y="285.8">F</text>
</g>
<g font-size="1.8" fill="#006464">
<text x="105" y="55.4">+3.3V</text>
<text x="110" y="63.1">ESP32-WROOM-32D</text>
<text x="110" y="60.5">U1</text>
<text x="95.8" y="68.1">EN</text>
<text x="108.8" y="69" transform="rotate(-90 108.8 69)">VDD</text>
<text x="110.9" y="70.7">TXD0/IO1</text>
<text x="116.9" y="68.1">IO0</text>
<text x="239.2" y="71.9">Raspberry</text>
<text x="246.4" y="69.4">A1</text>
<text x="249.6" y="71.9">Pi</text>
<text x="252.6" y="71.9">0</text>
<text x="254.9" y="71.9">W</text>
<text x="270.5" y="70.7">VBUS</text>
<text x="95.8" y="73.2">SENSOR_VP</text>
<text x="95.8" y="75.8">SENSOR_VN</text>
<text x="110.6" y="75.8">RXD0/IO3</text>
<text x="116.9" y="73.2">IO2</text>
<text x="115.7" y="83.4">IO12</text>
<text x="116.9" y="78.3">IO4</text>
<text x="116.9" y="80.8">IO5</text>
<text x="115.7" y="88.5">IO14</text>
<text x="115.7" y="85.9">IO13</text>
<text x="115.7" y="91">IO15</text>
<text x="115.7" y="93.5">IO16</text>
<text x="95.8" y="98.6">SDO/SD0</text>
<text x="95.8" y="101.2">SDI/SD1</text>
<text x="115.7" y="96.1">IO17</text>
<text x="115.7" y="98.6">IO18</text>
<text x="115.7" y="101.2">IO19</text>
<text x="95.8" y="103.7">SHD/SD2</text>
<text x="95.8" y="106.2">SWP/SD3</text>
<text x="115.7" y="103.7">IO21</text>
<text x="115.7" y="106.2">IO22</text>
<text x="95.8" y="111.3">SCS/CMD</text>
<text x="95.8" y="108.8">SCK/CLK</text>
<text x="115.7" y="111.3">IO25</text>
<text x="115.7" y="113.9">IO26</text>
<text x="115.7" y="108.8">IO23</text>
<text x="115.7" y="116.4">IO27</text>
<text x="115.7" y="118.9">IO32</text>
<text x="115.7" y="124">IO34</text>
<text x="115.7" y="121.5">IO33</text>
<text x="108.8" y="130.3" transform="rotate(-90 108.8 130.3)">GND</text>
<text x="115.7" y="126.6">IO35</text>
<text x="106" y="140.5">GND</text>
<text x="87.6" y="202.8">U2</text>
<text x="75" y="205.3">VBUS</text>
<text x="81.8" y="205.3">TLV73333PDBV</text>
<text x="97.4" y="205.3">+3.3V</text>
<text x="79.6" y="214.6" transform="rotate(-90 79.6 214.6)">C4</text>
<text x="84.1" y="210.4">IN</text>
<text x="84.1" y="212.9">EN</text>
<text x="90" y="210.4">OUT</text>
<text x="102.4" y="214.6" transform="rotate(-90 102.4 214.6)">C7</text>
<text x="82.1" y="218.4" transform="rotate(-90 82.1 218.4)">1uF</text>
<text x="89.7" y="216.9" transform="rotate(-90 89.7 216.9)">GND</text>
<text x="105" y="218.4" transform="rotate(-90 105 218.4)">1uF</text>
<text x="115.2" y="220.5">+3.3V</text>
<text x="163.5" y="218">+3.3V</text>
<text x="170.7" y="218">GND</text>
<text x="31.9" y="226.9">J1</text>
<text x="47.8" y="227.1" transform="rotate(-90 47.8 227.1)">1uF</text>
<text x="52.6" y="225.6">GND</text>
<text x="58.4" y="224.3">VBUS</text>
<text x="75.5" y="225.6">GND</text>
<text x="86.9" y="225.6">GND</text>
<text x="98.3" y="225.6">GND</text>
<text x="162.1" y="227.4" transform="rotate(-90 162.1 227.4)">R7</text>
<text x="164.7" y="228" transform="rotate(-90 164.7 228)">10K</text>
<text x="176.1" y="227.3" transform="rotate(-90 176.1 227.3)">C9</text>
<text x="20.3" y="229.4">USB_C_Receptacle_USB2.0</text>
<text x="50.4" y="229.9" transform="rotate(-90 50.4 229.9)">C1</text>
<text x="51.9" y="232">6V/1.5A</text>
<text x="54.7" y="229.4">F1</text>
<text x="84.7" y="229.4">+3.3V</text>
<text x="106.7" y="232">R3</text>
<text x="106.7" y="229.4">1K</text>
<text x="114.3" y="232">R4</text>
<text x="114.3" y="229.4">1K</text>
<text x="121.9" y="232">R9</text>
<text x="121.9" y="229.4">1K</text>
<text x="171" y="228.6" transform="rotate(-90 171 228.6)">0.1uF</text>
<text x="266.3" y="233.2">+3.3V</text>
<text x="37.1" y="234.5">VBUS</text>
<text x="38.3" y="239.6">CC1</text>
<text x="51.5" y="237">5.1K</text>
<text x="52" y="239.6">R1</text>
<text x="78.7" y="239.6">10nF</text>
<text x="82.6" y="237">C5</text>
<text x="91.4" y="239.6">1uF</text>
<text x="95.3" y="237">C6</text>
<text x="113.9" y="238.8" transform="rotate(-90 113.9 238.8)">D1</text>
<text x="116.4" y="239.3" transform="rotate(-90 116.4 239.3)">LED</text>
<text x="121.5" y="238.8" transform="rotate(-90 121.5 238.8)">D2</text>
<text x="124" y="239.3" transform="rotate(-90 124 239.3)">LED</text>
<text x="129.1" y="238.8" transform="rotate(-90 129.1 238.8)">D3</text>
<text x="131.6" y="239.3" transform="rotate(-90 131.6 239.3)">LED</text>
<text x="150.5" y="237">10K</text>
<text x="151.1" y="234.5">R5</text>
<text x="168.3" y="235.6" transform="rotate(-90 168.3 235.6)">3</text>
<text x="169.7" y="237.5" transform="rotate(-90 169.7 237.5)">Q1</text>
<text x="38.3" y="242.1">CC2</text>
<text x="51.5" y="244.7">5.1K</text>
<text x="52" y="242.1">R2</text>
<text x="74.2" y="240.9">GND</text>
<text x="87.2" y="244.2" transform="rotate(-90 87.2 244.2)">V3</text>
<text x="89.7" y="245.6" transform="rotate(-90 89.7 245.6)">VCC</text>
<text x="92.4" y="244.7">TXD</text>
<text x="98.3" y="240.9">GND</text>
<text x="172.3" y="243.8" transform="rotate(-90 172.3 243.8)">MMBT3904</text>
<text x="39.2" y="247.2">D-</text>
<text x="39.2" y="249.7">D-</text>
<text x="56.4" y="247.2">GND</text>
<text x="81.8" y="247.2">R232</text>
<text x="92.1" y="247.2">RXD</text>
<text x="267.2" y="247.2">GND</text>
<text x="39.2" y="252.3">D+</text>
<text x="39.2" y="254.8">D+</text>
<text x="81.8" y="252.3">UD+</text>
<text x="81.8" y="254.8">UD-</text>
<text x="92.1" y="255.4">~{DSR}</text>
<text x="92.4" y="252.9">~{CTS}</text>
<text x="94" y="258">~{RI}</text>
<text x="150.5" y="254.8">10K</text>
<text x="151.1" y="252.3">R6</text>
<text x="37" y="262.4">SBU1</text>
<text x="69.9" y="261.2">Y1</text>
<text x="81.8" y="259.9">XI</text>
<text x="92.1" y="260.5">~{DCD}</text>
<text x="92.4" y="263.1">~{DTR}</text>
<text x="168.3" y="261" transform="rotate(-90 168.3 261)">3</text>
<text x="169.7" y="260.5" transform="rotate(-90 169.7 260.5)">Q2</text>
<text x="172.3" y="261.6" transform="rotate(-90 172.3 261.6)">MMBT3904</text>
<text x="26.2" y="265.7" transform="rotate(-90 26.2 265.7)">SHIELD</text>
<text x="33.8" y="265.7" transform="rotate(-90 33.8 265.7)">GND</text>
<text x="37" y="265">SBU2</text>
<text x="64.3" y="268" transform="rotate(-90 64.3 268)">C2</text>
<text x="67.8" y="268.8">Crystal</text>
<text x="78.3" y="268" transform="rotate(-90 78.3 268)">C3</text>
<text x="81.8" y="265">XO</text>
<text x="89.7" y="266.2" transform="rotate(-90 89.7 266.2)">GND</text>
<text x="92.4" y="265.6">~{RTS}</text>
<text x="26.7" y="272.6">220R</text>
<text x="28" y="270.1">L1</text>
<text x="61.8" y="271.8" transform="rotate(-90 61.8 271.8)">10pF</text>
<text x="80.8" y="271.8" transform="rotate(-90 80.8 271.8)">10pF</text>
<text x="90.9" y="270.1">U3</text>
<text x="90.9" y="272.6">CH340G</text>
<text x="162.1" y="270.5" transform="rotate(-90 162.1 270.5)">R8</text>
<text x="164.7" y="271.1" transform="rotate(-90 164.7 271.1)">10K</text>
<text x="169.7" y="271.8" transform="rotate(-90 169.7 271.8)">0.1uF</text>
<text x="174.8" y="270.5" transform="rotate(-90 174.8 270.5)">C8</text>
<text x="31" y="281.5">GND</text>
<text x="62.8" y="279">GND</text>
<text x="74.2" y="279">GND</text>
<text x="86.9" y="279">GND</text>
<text x="163.5" y="279">+3.3V</text>
<text x="169.5" y="279">GND</text>
</g>
<g font-size="1.8" fill="#a90000">
<text x="107.7" y="64.2" transform="rotate(-90 107.7 64.2)">2</text>
<text x="93.3" y="67.1">3</text>
<text x="120.6" y="67.1">25</text>
<text x="120.6" y="69.6">35</text>
<text x="93.3" y="72.1">4</text>
<text x="93.3" y="74.7">5</text>
<text x="120.6" y="72.1">24</text>
<text x="120.6" y="77.2">26</text>
<text x="120.6" y="74.7">34</text>
<text x="120.6" y="82.3">14</text>
<text x="120.6" y="79.8">29</text>
<text x="120.6" y="87.4">13</text>
<text x="120.6" y="84.8">16</text>
<text x="120.6" y="89.9">23</text>
<text x="120.6" y="92.5">27</text>
<text x="120.6" y="95">28</text>
<text x="92.7" y="97.5">21</text>
<text x="92.7" y="100.1">22</text>
<text x="120.6" y="97.5">30</text>
<text x="120.6" y="100.1">31</text>
<text x="92.7" y="102.6">17</text>
<text x="92.7" y="105.2">18</text>
<text x="92.7" y="107.7">20</text>
<text x="120.6" y="102.6">33</text>
<text x="120.6" y="105.2">36</text>
<text x="120.6" y="107.7">37</text>
<text x="92.7" y="110.2">19</text>
<text x="120.6" y="110.2">10</text>
<text x="120.6" y="112.8">11</text>
<text x="120.6" y="115.3">12</text>
<text x="121.3" y="117.9">8</text>
<text x="121.3" y="122.9">6</text>
<text x="121.3" y="125.5">7</text>
<text x="121.3" y="120.4">9</text>
<text x="107.7" y="132.7" transform="rotate(-90 107.7 132.7)">1</text>
<text x="81.9" y="209.3">1</text>
<text x="94.6" y="209.3">5</text>
<text x="81.9" y="211.8">3</text>
<text x="88.6" y="219.1" transform="rotate(-90 88.6 219.1)">2</text>
<text x="44.5" y="233.4">A4</text>
<text x="44.5" y="238.5">A5</text>
<text x="44.4" y="241">B5</text>
<text x="86.1" y="240.7" transform="rotate(-90 86.1 240.7)">4</text>
<text x="88.6" y="241.3" transform="rotate(-90 88.6 241.3)">16</text>
<text x="97.1" y="243.6">2</text>
<text x="160.9" y="240.7">1</text>
<text x="168.3" y="243.2" transform="rotate(-90 168.3 243.2)">2</text>
<text x="44.4" y="248.7">B7</text>
<text x="44.5" y="251.2">A6</text>
<text x="44.5" y="246.1">A7</text>
<text x="78.7" y="246.1">15</text>
<text x="79.3" y="251.2">5</text>
<text x="97.1" y="251.2">9</text>
<text x="97.1" y="246.1">3</text>
<text x="44.4" y="253.7">B6</text>
<text x="79.3" y="253.7">6</text>
<text x="96.5" y="253.7">10</text>
<text x="96.5" y="256.3">11</text>
<text x="168.3" y="253.4" transform="rotate(-90 168.3 253.4)">2</text>
<text x="44.4" y="263.9">B8</text>
<text x="44.5" y="261.4">A8</text>
<text x="79.3" y="258.8">7</text>
<text x="79.3" y="263.9">8</text>
<text x="96.5" y="258.8">12</text>
<text x="96.5" y="261.4">13</text>
<text x="96.5" y="263.9">14</text>
<text x="160.9" y="258.4">1</text>
<text x="88.6" y="268.6" transform="rotate(-90 88.6 268.6)">1</text>
<text x="25.1" y="270.5" transform="rotate(-90 25.1 270.5)">S1</text>
<text x="32.8" y="270.5" transform="rotate(-90 32.8 270.5)">A1</text>
</g>
<g font-size="1.8" fill="#0f0f0f">
<text x="97.1" y="243.6">2 TXD</text>
<text x="52.1" y="248.6">D-</text>
<text x="52.1" y="251.1">D+</text>
<text x="97.1" y="246.1">3 RXD</text>
<text x="125.4" y="248.9" transform="rotate(-90 125.4 248.9)">GPIO2</text>
</g>
<g font-size="1.8" fill="#0000c2">
<text x="142.2" y="263.6">DTR</text>
<text x="144.8" y="261.6">Auto</text>
<text x="147.3" y="263.6">RTS</text>
<text x="150" y="261.6">Program</text>
<text x="152.4" y="263.6">EN</text>
<text x="157.5" y="263.6">GPIO0</text>
<text x="142.2" y="265.6">1</text>
<text x="142.2" y="267.7">0</text>
<text x="142.2" y="269.7">1</text>
<text x="147.3" y="265.6">1</text>
<text x="147.3" y="267.7">0</text>
<text x="147.3" y="269.7">0</text>
<text x="152.4" y="265.6">1</text>
<text x="152.4" y="267.7">1</text>
<text x="152.4" y="269.7">0</text>
<text x="157.5" y="265.6">1</text>
<text x="157.5" y="267.7">1</text>
<text x="157.5" y="269.7">1</text>
<text x="142.2" y="271.8">0</text>
<text x="147.3" y="271.8">1</text>
<text x="152.4" y="271.8">1</text>
<text x="157.5" y="271.8">0</text>
</g>
<g font-size="1.4" fill="#a90000">
<text x="225.5" y="75.9">1</text>
<text x="268.7" y="75.9">2</text>
<text x="225.5" y="78.5">3</text>
<text x="225.5" y="81">5</text>
<text x="225.5" y="83.6">7</text>
<text x="268.7" y="78.5">4</text>
<text x="268.7" y="81">6</text>
<text x="268.7" y="83.6">8</text>
<text x="225" y="88.6">11</text>
<text x="225.5" y="86.1">9</text>
<text x="268.2" y="86.1">10</text>
<text x="268.2" y="88.6">12</text>
<text x="225" y="91.2">13</text>
<text x="225" y="93.7">15</text>
<text x="268.2" y="91.2">14</text>
<text x="268.2" y="93.7">16</text>
<text x="225" y="96.3">17</text>
<text x="225" y="98.8">19</text>
<text x="225" y="101.3">21</text>
<text x="268.2" y="96.3">18</text>
<text x="268.2" y="98.8">20</text>
<text x="268.2" y="101.3">22</text>
<text x="225" y="103.9">23</text>
<text x="225" y="106.4">25</text>
<text x="268.2" y="103.9">24</text>
<text x="268.2" y="106.4">26</text>
<text x="225" y="109">27</text>
<text x="225" y="111.5">29</text>
<text x="268.2" y="109">28</text>
<text x="268.2" y="111.5">30</text>
<text x="225" y="114">31</text>
<text x="225" y="116.6">33</text>
<text x="225" y="119.1">35</text>
<text x="268.2" y="114">32</text>
<text x="268.2" y="116.6">34</text>
<text x="268.2" y="119.1">36</text>
<text x="225" y="121.7">37</text>
<text x="225" y="124.2">39</text>
<text x="268.2" y="121.7">38</text>
<text x="268.2" y="124.2">40</text>
</g>
<g font-size="1.4" fill="#006464">
<text x="228.3" y="76.9">3V3[1]</text>
<text x="262.6" y="76.9">5V[1]</text>
<text x="228.3" y="79.4">GPIO2/SDA</text>
<text x="228.3" y="82">GPIO3/SCL</text>
<text x="261.4" y="82">GND[8]</text>
<text x="262.6" y="79.4">5V[2]</text>
<text x="228.3" y="89.6">GPIO17/GEN0</text>
<text x="228.3" y="84.5">GPIO4/GPCKL0</text>
<text x="228.3" y="87.1">GND[1]</text>
<text x="256.2" y="87.1">RXD0/GPIO15</text>
<text x="256.5" y="84.5">TXD0/GPIO14</text>
<text x="261.3" y="89.6">GPIO18</text>
<text x="228.3" y="92.1">GPIO27/GEN2</text>
<text x="228.3" y="94.7">GPIO22/GEN3</text>
<text x="256.2" y="94.7">GEN4/GPIO23</text>
<text x="261.4" y="92.1">GND[4]</text>
<text x="228.3" y="97.2">3V3[2]</text>
<text x="228.3" y="99.8">GPIO10/MOSI</text>
<text x="256.2" y="97.2">GEN5/GPIO24</text>
<text x="261.4" y="99.8">GND[5]</text>
<text x="228.3" y="102.3">GPIO9/MISO</text>
<text x="228.3" y="104.8">GPIO11/SCLK</text>
<text x="228.3" y="107.4">GND[2]</text>
<text x="256.2" y="102.3">GEN/6GPIO25</text>
<text x="258.3" y="105.3">~{CE0}/GPIO8</text>
<text x="258.3" y="107.9">~{CE1/}GPIO7</text>
<text x="228.3" y="109.9">ID_SD</text>
<text x="228.3" y="112.5">GPIO5</text>
<text x="261.4" y="112.5">GND[6]</text>
<text x="262.5" y="109.9">ID_SC</text>
<text x="228.3" y="115">GPIO6</text>
<text x="228.3" y="117.5">GPIO13</text>
<text x="261.3" y="115">GPIO12</text>
<text x="261.4" y="117.5">GND[7]</text>
<text x="228.3" y="120.1">GPIO19</text>
<text x="228.3" y="122.6">GPIO26</text>
<text x="228.3" y="125.2">GND[3]</text>
<text x="261.3" y="120.1">GPIO16</text>
<text x="261.3" y="122.6">GPIO20</text>
<text x="261.3" y="125.2">GPIO21</text>
</g>
</svg>
